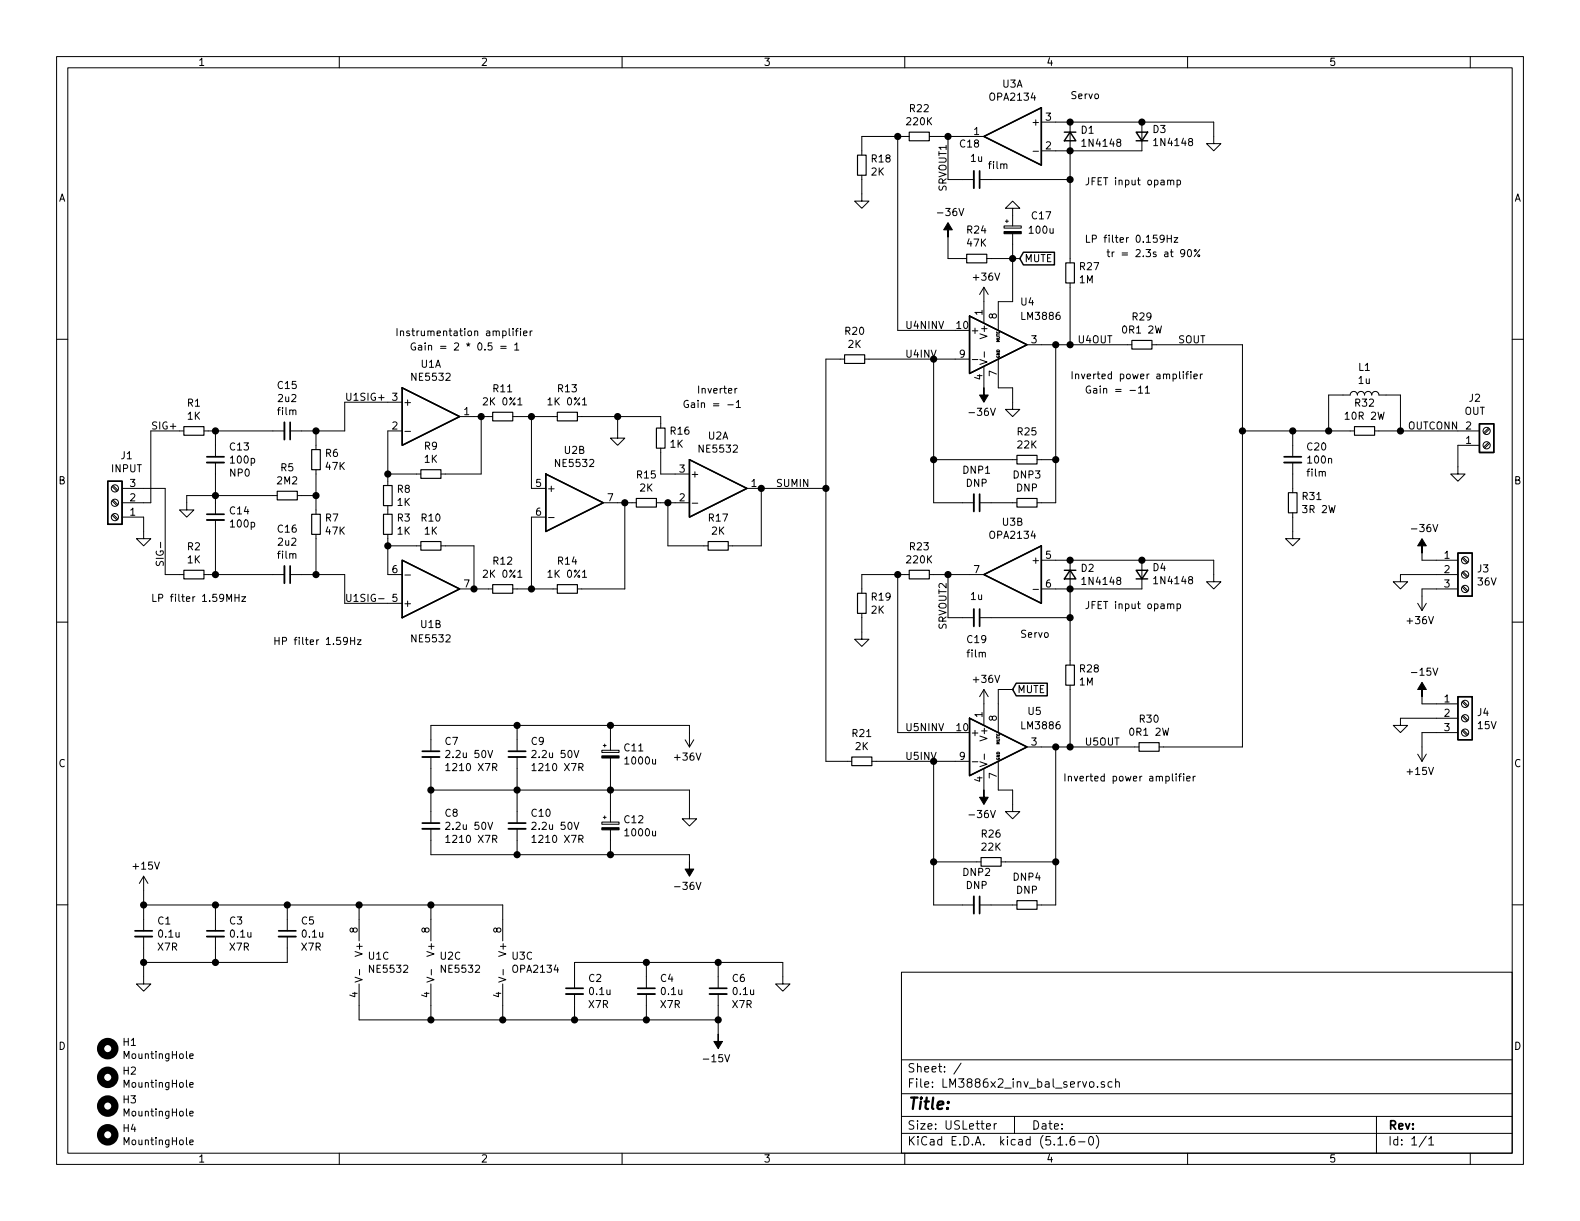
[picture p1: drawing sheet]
<svg xmlns="http://www.w3.org/2000/svg" width="279mm" height="216mm" viewBox="0 0 279 216" stroke-linecap="round" stroke-linejoin="round" font-family="sans-serif">
<g fill="none" stroke="#000" stroke-width=".18">
<path d="M10 10h259.4v195.9h-259.4zM12 12h255.4v191.9h-255.4zM60 10v2M110 10v2M160 10v2M210 10v2M260 10v2M152.4 31v4.6h1.3l-1.3 1.2-1.3-1.2h1.3M158.7 24.1v34.3h10.2M160.8 24.1h-8.4v3.3M164.3 24.1h9.7M167.6 24.1v7.7h4.6"/>
<path d="M173.2 31.8h16M177.5 40h3.1v.3h-3.1zM177.8 39.1h.5M178.1 38.9v.5M179.1 36.8h1.2l-1.2-1.2-1.3 1.2h1.3v3.2M182.7 26.7h.9M184.1 21.6h30.5v3.8h1.3l-1.3 1.3-1.2-1.3h1.2M189.2 21.6v24.9M201.9 21.6v5.1h-17.8M206.5 32l.2-.1h.3v.8M207 32l.2-.1h.3l.1 .8M208.2 31.9h.3l.3 .2-.2 .5h-.4"/>
<path d="M208.2 31.9v1.2M10 60h2M90 58.1v1.1l.2 .2M90.7 58.1v.1M90.7 58.5v.9M91.1 58.5h.5M91.6 58.1l-.3 .2v1.1M92 58.1v.1M92 58.5v.9M92.6 58.9l.6-.1-.1-.2-.3-.1-.2 .2 .1 .6h.4M93.8 58.5v.9M94.1 58.5l-.2 .1-.1 .2"/>
<path d="M167.6 41.9v3.8h3.3M174 50.8v6.4M174 50.8l-.8 1.3M174 50.8l.8 1.3M174.5 45.7h5.8M179.1 41.3v12h-2.6v5.1M189.2 50v11M205.9 42.1l-.3 .3-.3-.1-.2-.2v-.3l.3-.2h.2l.3 .2a.88 .88 0 0 1-.3 1h-.3M206.4 41.6v1.2M206.4 42.2h.7M207.1 41.6v1.2M207.6 42h.7l-.7 .8h.7"/>
<path d="M209.5 44.7l-.3 .2h-.3l-.1-.2 .1-.5 .3-.1 .2 .1a.84 .84 0 0 1-.3 1.2h-.2M210.1 44.2l.2-.1a.69 .69 0 0 1 .4 .7 .69 .69 0 0 1-.4 .6l-.3-.2v-.3zM211.3 44.2h.2v.2h-.2zM211.9 45.1h.2v.2h-.2zM212.2 44.1l-1 1.3M267.4 60h2M32.5 76.2h-5.8v12.7h-5.1M36.1 76.2h14.2M38.1 76.2v4.6M55.9 76.2v3.3M67 70.3h.9M71.1 71.1h-10.1v5.1h-9.7"/>
<path d="M71.1 76.2h-2.5v9.7M71.6 76.3h1M81.3 73.7h5.8M85.1 73.7v10.1h-7.1M87 60.6h-.6l-.1 .6 .2-.1 .4 .1 .1 .6-.2 .1-.5-.1M88.5 61.2h1M88.5 61.6h1M90.7 73.7h7.9M91 61l.4-.4v1.3M91 61.9h.7M91.6 71.6h.7M94 73.7v12.7h2.5"/>
<path d="M102.1 73.7h14.7v2M103 71.6h.7M109.2 73.7v3.8h1.3l-1.3 1.2-1.3-1.2h1.3M116.8 79.2v4.6h5.1M128.7 71.6h1M130 68.7v.8M130.2 71.1l.4-.3v1.3M130.2 72.1h.7M130.3 68.7l-.3 .2M149.4 63.5h-3.4v71.1h4.6M152.9 63.5h18.5M165.1 63.5v25.4h7.1"/>
<path d="M171.9 63.6h1M173.3 63.6l1.2 .4-1.2 .4M174 64.8v3.8M174.1 62.2v1M176.5 63.5v5.1h2.6v3.8h1.2l-1.2 1.3-1.3-1.3h1.3M181.6 61h18.6M186.7 61v27.9h-3.3M199.8 69h1M201.3 68.6l.4-.4v1.3M201.3 69.5h.8M202.5 68.6l.4-.4v1.3M202.5 69.5h.8"/>
<path d="M203.7 61h16v71.1h-14.7M208.6 65.7v1.1l.2 .2M209.2 65.7v.1M209.2 66.1v.9M209.7 66.1h.5M210.2 65.7l-.3 .2v1.1M210.6 65.7v.1M210.6 66.1v.9M211.1 66.5l.6-.1v-.2l-.4-.1-.2 .2 .1 .6h.5M212.3 66.1v.9M212.6 66.1l-.3 .3M219.7 76.2h19.8"/>
<path d="M228.6 76.2v4.6M234.9 76.2v-6.3h3.9a.63 .63 0 0 1 .6-.7 .63 .63 0 0 1 .6 .7 .63 .63 0 0 1 .7-.7 .63 .63 0 0 1 .6 .7 .63 .63 0 0 1 .6-.7 .63 .63 0 0 1 .7 .7 .63 .63 0 0 1 .6-.7 .63 .63 0 0 1 .6 .7h3.8v6.3M243.1 76.2h18.5M261.6 78.7h-3.8v5.1h1.3l-1.3 1.3-1.3-1.3h1.3M263.2 75.7l-.8 .8M263.2 78.2l-.8 .9M263.4 75.9l-.9 .8M263.4 78.4l-.9 .8M19.8 86l.9 .9M19.8 88.6l.9 .8M19.8 91.1l.9 .8M20 85.9l.9 .8"/>
<path d="M20 88.4l.9 .8M20 90.9l.9 .9M21.6 91.4h3.8v3.9h1.3l-1.3 1.2-1.3-1.2h1.3M21.6 86.4h7.6v15.2h3.3M28.4 95.9v1M38.1 81.8v9.1M38.1 91.9v9.7M49 87.6h-16v2.6h1.3l-1.3 1.2-1.3-1.2h1.3M52.6 87.6h3.3M55.9 83.1v7.8M55.9 94.5v7.1M68.6 94.5v7.1h2.5"/>
<path d="M68.6 83.8h5.8M68.6 89.4v1.5M68.6 96.5h5.8M78 96.5h5.8v7.6M96.5 91.4h-2.5v12.7M97 91.5h1M106.7 88.9h5.8M110.5 88.9v15.2h-8.4M116.1 88.9h5.8M118.1 88.9v7.6h7.1M122.4 89h1M132.1 86.4h13.9"/>
<path d="M134.6 86.4v10.1h-5.8M165.1 81.3h14.7M173.2 88.9h6.6M183.4 81.3h3.3M184.1 99.1h30.5v3.8h1.3l-1.3 1.2-1.2-1.2h1.2M189.2 99.1v18.5M201.9 99.1v5h-17.8M228.6 90.7v4.6h1.3l-1.3 1.2-1.3-1.2h1.3M228.6 81.8v5.3M251.5 97.8v1.3h6.3M258.5 98.7l.9 .9M258.7 98.6l.9 .8"/>
<path d="M10 110h2M36.1 101.6h14.2M40.1 106.3v-1.2l.4 .9 .4-.9v1.2M41.6 105.1v1.2M41.6 105.7h.7M42.3 105.1v1.2M42.7 105.5h.7l-.7 .8h.7M51.3 101.6h9.7v5.1h10.1M61.4 113.3l-.2 .2-.4-.1-.1-.1 .1-.5 .2-.1h.2l.2 .3a.97 .97 0 0 1-.2 .9l-.4 .1M62 112.7v1.3M62 113.3h.7M62.7 112.7v1.3"/>
<path d="M63.2 113.1h.7l-.7 .9h.7M67 105.9h.9M71.6 101.7h1M81.3 104.1h5.8M90.7 104.1h7.9M91.6 102.1h.7M103 102.1h.7M152.4 108.5v4.5h1.3l-1.3 1.3-1.3-1.3h1.3M158.7 101.6v27.9h10.2M160.8 101.6h-8.4v3.3M164.3 101.6h9.7M167.6 101.6v7.6h4.6"/>
<path d="M173.2 109.2h16M182.7 104.2h.9M206.5 106.9l.2-.1h.3v.8M207 107l.2-.2h.3l.1 .8M208.2 106.8h.3l.3 .2-.2 .6h-.4M208.2 106.8v1.3M250.7 106.7l.8 1.3M252.2 106.7l-.7 1.3M257.8 101.6h-10.2v1.3h1.3l-1.3 1.2-1.2-1.2h1.2M257.8 104.1h-6.3v3.9M258.5 103.8l.9 .8M258.5 101.3l.9 .8"/>
<path d="M258.7 103.6l.9 .9M258.7 101.1l.9 .8M267.4 110h2M76.2 139.7h45.7v5.1h1.3l-1.3 1.3-1.3-1.3h1.3M76.2 133.9v11.6M78.8 132.8l.5-.1 .3 .3-.1 .2-.7 .8h.8M78.8 135.4l.4-.4v1.3M78.8 136.3h.8M86.3 132.7l.4 1.3 .4-1.3M87.1 135.7l.7-.1v-.5l-.7-.1v1.3M87.4 135.7l.5 .6M91.4 128.3v4.5"/>
<path d="M91.4 133.9v11.6M94.1 132.8l.5-.1 .2 .3-.1 .2-.7 .8h.8M94.1 135.4l.3-.4v1.3M94.1 136.3h.7M101.5 132.7l.4 1.3 .5-1.3M102.4 135.7l.6-.1v-.5l-.6-.1v1.3M102.7 135.7l.4 .6M106.4 132.7h3.1v.3h-3.1zM106.7 131.8h.5M106.9 131.6v.5M107.9 128.3v4.4M107.9 134v11.4"/>
<path d="M121.2 130.8l.7 1.3M121.9 132.1v-3.8h-45.7v4.5M122.7 130.8l-.8 1.3M154.2 134.6h17.2M165.1 134.6v25.4h7.1M171.9 134.7h1M173.3 134.7l1.2 .4-1.2 .5M174 121.9v6.4M174 135.9v3.8M174 121.9l-.8 1.3M174 121.9l.8 1.3M174.1 133.3v1"/>
<path d="M176.5 134.6v5.1h2.6v3.8h1.2l-1.2 1.3-1.3-1.3h1.3M179.1 121.9h-2.6v7.6M181.6 132.1h19.8M186.7 132.1v27.9h-3.3M189.2 121.2v10.9M207.3 136.8v1.1l.2 .2M208 136.8v.2M208 137.3v.8M208.4 137.3h.5M208.9 136.8l-.3 .2v1.1M209.3 136.8v.2M209.3 137.3v.8"/>
<path d="M209.9 137.7l.6-.1-.1-.3h-.4l-.1 .1v.6h.5M211 137.3v.8M211.4 137.3l-.4 .2M250.7 133.4l.8 1.2M251.5 123.2v1.3h6.3M252.2 133.4l-.7 1.2M257.8 127h-10.2v1.3h1.3l-1.3 1.2-1.2-1.2h1.2M257.8 129.5h-6.3v5.1M258.5 129.2l.9 .8M258.5 126.7l.9 .8M258.5 124.1l.9 .9M258.7 129l.9 .9"/>
<path d="M258.7 126.5l.9 .8M258.7 124l.9 .8M10 160h2M25.4 154.9l-.8 1.3M25.4 154.9v9.7M25.4 154.9l.8 1.3M76.2 146.6v4.5h45.7v1.3M78.8 145.5l.5-.1 .3 .3-.1 .2-.7 .8h.8M78.8 148.1l.4-.4v1.3M78.8 149h.8M86.3 145.4l.4 1.3 .4-1.3M87.1 148.4l.7-.1v-.5l-.7-.1v1.3"/>
<path d="M87.4 148.4l.5 .6M91.4 146.6v4.5M94.1 145.5l.5-.1 .2 .3-.1 .2-.7 .8h.8M94.1 148.1l.3-.4v1.3M94.1 149h.7M101.5 145.4l.4 1.3 .5-1.3M102.4 148.4l.6-.1v-.5l-.6-.1v1.3M102.7 148.4l.4 .6M106.4 145.4h3.1v.3h-3.1zM106.7 144.5h.5M106.9 144.3v.5M107.9 146.7v4.4"/>
<path d="M165.1 152.4h8.4M177 152.4h9.7M267.4 160h2M25.4 165.6v8.4h1.3l-1.3 1.3-1.3-1.3h1.3M25.4 160h63.5v6.4M38.1 160v4.6M38.1 165.6v4.6M50.8 160v4.6M50.8 165.6v4.6h-25.4M62.8 172.8l1.3 .4-1.3 .5M63.5 160v6.4M63.5 174v6.3h63.5"/>
<path d="M63.6 171.4v1M75.5 172.8l1.3 .4-1.3 .5M76.2 160v6.4M76.2 174v6.3M76.3 171.4v1M88.2 172.8l1.3 .4-1.3 .5M88.9 174v6.3M89 171.4v1M101.6 175.8v4.5M114.3 170.2v4.6M114.3 175.8v4.5M127 170.2v4.6"/>
<path d="M127 175.8v7.1M138.4 174h-1.2l1.2 1.3 1.3-1.3h-1.3v-3.8h-36.8v4.6M159.4 171.9h108v32h-108zM173.2 160h6.6M33.6 191.8l.6-.1-.1-.2-.3-.1-.2 .2v.6h.5M33.6 196.9l.6-.1-.1-.3h-.3l-.2 .2v.6h.5M33.6 186.7l.6-.1-.1-.2-.3-.1-.2 .2v.6h.5M159.4 197.4h108M159.4 193.4h108M159.4 187.4h108M170 188l-1.3 1.9M174.4 199.2l.8-.2-.1-.2-.4-.1-.3 .2 .1 .7h.6"/>
<path d="M175.8 198.7v1M176.2 198.7l-.3 .1-.1 .2M179.4 197.4v3M192.7 191.4l.2-.1 .5 .1v.7l-.3 .2-.4-.2zM194.1 192.1v.2M195.3 191.3a.37 .37 0 0 0-.6 .2l.1 .2 .5 .1 .1 .2-.3 .3-.4-.1M196.6 191.3h-.4l-.3 .2 .2 .7h.5M197.3 191.4l.1-.1a.37 .37 0 0 1 .5 .2v.8M197.3 190.8v1.5M243.4 197.4v6.5M33.6 202l.6-.1-.1-.3h-.3l-.2 .2v.6h.5M60 203.9v2"/>
<path d="M110 203.9v2M159.4 200.4h108M160 203.9v2M187.1 202.5h.8M188.6 202.3v.2M189.9 201a.59 .59 0 0 0-.7 .6v.6l.2 .2 .4 .1 .2-.2 .1-.5-.2-.2-.4-.1-.3 .3M190.7 201.9h1.2M192.7 201h.2a.8 .8 0 0 1 .5 .7 .8 .8 0 0 1-.5 .8 1 1 0 0 1-.2-1.5zM193.9 200.8a1.71 1.71 0 0 1 0 2.2M210 203.9v2M252.2 200.9l-1.2 1.9M252.7 201.4l.4-.4v1.5"/>
<path d="M252.7 202.5h.8M260 203.9v2"/>
<circle cx="262.9" cy="78.7" r=".63"/>
<circle cx="262.9" cy="76.2" r=".63"/>
<circle cx="20.3" cy="86.4" r=".63"/>
<circle cx="20.3" cy="88.9" r=".63"/>
<circle cx="20.3" cy="91.4" r=".63"/>
<circle cx="259.1" cy="99.1" r=".63"/>
<circle cx="259.1" cy="101.6" r=".63"/>
<circle cx="259.1" cy="104.1" r=".63"/>
<circle cx="259.1" cy="127" r=".63"/>
<circle cx="259.1" cy="129.5" r=".63"/>
<circle cx="259.1" cy="124.5" r=".63"/>
</g>
<g fill="none" stroke="#000" stroke-width=".25">
<path d="M174 24.1l10.1-5v10.1zM188.2 23.4h2M189.2 23.4l1 1.5h-2zM200.9 23.4h2l-1 1.5zM200.9 24.9h2M171.4 55.9l10.2 5.1-10.2 5zM181 44.6h5.5v2.2h-5.5l-.7-1.1zM71.1 68.6l10.2 5.1-10.2 5zM261.6 74.9h2.6v5.1h-2.6zM19 85.1h2.6v7.6h-2.6zM71.1 99.1l10.2 5-10.2 5.1zM96.5 83.8l10.2 5.1-10.2 5.1z"/>
<path d="M121.9 81.3l10.2 5.1-10.2 5zM257.8 97.8h2.5v7.6h-2.5zM174 101.6l10.1-5.1v10.2zM188.2 100.8h2M189.2 100.8l1 1.6h-2zM200.9 100.8h2l-1 1.6zM200.9 102.4h2M171.4 127l10.2 5.1-10.2 5.1zM179.7 120.8h5.5v2.2h-5.5l-.6-1.1zM257.8 123.2h2.5v7.6h-2.5z"/>
</g>
<g fill="none" stroke="#000" stroke-width=".33">
<path d="M172.2 30.2v3.1M50.3 74.7v3M36.6 91.9h3M36.6 81.8h3M172.2 87.4v3M227.1 81.8h3M50.3 100.1v3M172.2 107.7v3M74.7 133.9h3M89.9 133.9h3.1M74.7 146.6h3M89.9 146.6h3.1"/>
<path d="M172.2 158.5v3M23.9 165.6h3M36.6 165.6h3M49.3 165.6h3M100.1 175.8h3M112.8 175.8h3M125.5 175.8h3"/>
</g>
<g fill="none" stroke="#000" stroke-width=".3">
<path d="M173.2 30.2v3.1M51.3 74.7v3M36.6 90.9h3M36.6 80.8h3M173.2 87.4v3M227.1 80.8h3M51.3 100.1v3M173.2 107.7v3M74.7 132.8h3M89.9 132.8h3.1M74.7 145.5h3M89.9 145.5h3.1"/>
<path d="M173.2 158.5v3M23.9 164.6h3M36.6 164.6h3M49.3 164.6h3M100.1 174.8h3M112.8 174.8h3M125.5 174.8h3"/>
</g>
<g fill="none" stroke="#000" stroke-width=".2">
<path d="M151.6 27.4h1.6v3.6h-1.6zM160.8 23.4h3.5v1.5h-3.5zM170.9 45h3.6v1.5h-3.6zM188.5 46.5h1.5v3.5h-1.5zM32.5 75.4h3.6v1.6h-3.6zM55.1 79.5h1.5v3.6h-1.5zM87.1 72.9h3.6v1.5h-3.6zM98.6 72.9h3.5v1.5h-3.5zM116.1 75.7h1.5v3.5h-1.5zM149.4 62.7h3.5v1.6h-3.5zM200.2 60.2h3.5v1.5h-3.5zM239.5 75.4h3.6v1.6h-3.6z"/>
<path d="M49 86.9h3.6v1.5h-3.6zM55.1 90.9h1.5v3.6h-1.5zM67.8 90.9h1.5v3.6h-1.5zM67.8 85.9h1.5v3.5h-1.5zM74.4 83.1h3.6v1.5h-3.6zM74.4 95.8h3.6v1.5h-3.6zM112.5 88.1h3.6v1.6h-3.6zM125.2 95.8h3.6v1.5h-3.6zM179.8 88.1h3.6v1.6h-3.6zM179.8 80.5h3.6v1.5h-3.6zM227.8 87.1h1.6v3.6h-1.6zM32.5 100.8h3.6v1.6h-3.6z"/>
<path d="M87.1 103.4h3.6v1.5h-3.6zM98.6 103.4h3.5v1.5h-3.5zM151.6 104.9h1.6v3.6h-1.6zM160.8 100.8h3.5v1.6h-3.5zM188.5 117.6h1.5v3.6h-1.5zM150.6 133.9h3.6v1.5h-3.6zM201.4 131.3h3.6v1.5h-3.6zM173.5 151.6h3.5v1.6h-3.5zM179.8 159.3h3.6v1.5h-3.6z"/>
</g>
<g fill="none" stroke="#000" stroke-width="1.3">
<circle cx="19" cy="195.6" r="1.27"/>
<circle cx="19" cy="190.5" r="1.27"/>
<circle cx="19" cy="185.4" r="1.27"/>
<circle cx="19" cy="200.7" r="1.27"/>
</g>
<path d="M167.6 39.4l.8 1.2h-.8v1.3v-1.3h-.7zM177.5 40.9h3.1v.4h-3.1zM174 68.6v1.3h.8l-.8 1.2-.8-1.2h.8zM251.5 95.3l.7 1.2h-.7v1.3v-1.3h-.8zM106.4 133.7h3.1v.3h-3.1zM174 139.7v1.3h.8l-.8 1.2-.8-1.2h.8zM251.5 120.7l.7 1.2h-.7v1.3v-1.3h-.8zM106.4 146.4h3.1v.3h-3.1zM121.9 152.4v1.3h.8l-.8 1.2-.7-1.2h.7zM127 182.9v1.3h.8l-.8 1.2-.8-1.2h.8z" fill="#000" stroke="#000" stroke-width=".18"/>
<g fill="#000" stroke="#000" stroke-width=".25">
<circle cx="158.8" cy="24.1" r=".51"/>
<circle cx="167.6" cy="24.1" r=".51"/>
<circle cx="189.2" cy="31.8" r=".51"/>
<circle cx="189.2" cy="26.7" r=".51"/>
<circle cx="189.2" cy="21.6" r=".51"/>
<circle cx="201.9" cy="21.6" r=".51"/>
<circle cx="179.1" cy="45.7" r=".51"/>
<circle cx="38.1" cy="76.2" r=".51"/>
<circle cx="55.9" cy="76.2" r=".51"/>
<circle cx="85.1" cy="73.7" r=".51"/>
<circle cx="94" cy="73.7" r=".51"/>
<circle cx="109.2" cy="73.7" r=".51"/>
<circle cx="165.1" cy="63.5" r=".51"/>
<circle cx="186.7" cy="61" r=".51"/>
<circle cx="189.2" cy="61" r=".51"/>
<circle cx="219.7" cy="76.2" r=".51"/>
<circle cx="228.6" cy="76.2" r=".51"/>
<circle cx="235" cy="76.2" r=".51"/>
<circle cx="247.7" cy="76.2" r=".51"/>
<circle cx="38.1" cy="87.6" r=".51"/>
<circle cx="55.9" cy="87.6" r=".51"/>
<circle cx="68.6" cy="96.5" r=".51"/>
<circle cx="68.6" cy="83.8" r=".51"/>
<circle cx="110.5" cy="88.9" r=".51"/>
<circle cx="118.1" cy="88.9" r=".51"/>
<circle cx="134.6" cy="86.4" r=".51"/>
<circle cx="146.1" cy="86.4" r=".51"/>
<circle cx="165.1" cy="81.3" r=".51"/>
<circle cx="186.7" cy="81.3" r=".51"/>
<circle cx="189.2" cy="99.1" r=".51"/>
<circle cx="201.9" cy="99.1" r=".51"/>
<circle cx="38.1" cy="101.6" r=".51"/>
<circle cx="55.9" cy="101.6" r=".51"/>
<circle cx="83.8" cy="104.1" r=".51"/>
<circle cx="94" cy="104.1" r=".51"/>
<circle cx="158.8" cy="101.6" r=".51"/>
<circle cx="167.6" cy="101.6" r=".51"/>
<circle cx="189.2" cy="104.1" r=".51"/>
<circle cx="189.2" cy="109.2" r=".51"/>
<circle cx="76.2" cy="139.7" r=".51"/>
<circle cx="91.4" cy="128.3" r=".51"/>
<circle cx="91.4" cy="139.7" r=".51"/>
<circle cx="108" cy="128.3" r=".51"/>
<circle cx="108" cy="139.7" r=".51"/>
<circle cx="165.1" cy="134.6" r=".51"/>
<circle cx="186.7" cy="132.1" r=".51"/>
<circle cx="189.2" cy="132.1" r=".51"/>
<circle cx="91.4" cy="151.1" r=".51"/>
<circle cx="108" cy="151.1" r=".51"/>
<circle cx="165.1" cy="152.4" r=".51"/>
<circle cx="186.7" cy="152.4" r=".51"/>
<circle cx="25.4" cy="170.2" r=".51"/>
<circle cx="25.4" cy="160" r=".51"/>
<circle cx="38.1" cy="170.2" r=".51"/>
<circle cx="38.1" cy="160" r=".51"/>
<circle cx="50.8" cy="160" r=".51"/>
<circle cx="63.5" cy="160" r=".51"/>
<circle cx="76.2" cy="160" r=".51"/>
<circle cx="114.3" cy="170.2" r=".51"/>
<circle cx="127" cy="170.2" r=".51"/>
<circle cx="76.2" cy="180.3" r=".51"/>
<circle cx="88.9" cy="180.3" r=".51"/>
<circle cx="101.6" cy="180.3" r=".51"/>
<circle cx="114.3" cy="180.3" r=".51"/>
<circle cx="127" cy="180.3" r=".51"/>
</g>
<text font-size="2.8" x="160.4" y="196.2">Title:</text>
<g font-size="2.1">
<text x="160.4" y="189.6">Sheet: /</text>
<text x="160.4" y="192.3">File: LM3886x2_inv_bal_servo.sch</text>
<text x="160.4" y="202.5">KiCad E.D.A. kicad (5.1.6-0)</text>
<text x="160.4" y="199.7">Size: USLetter</text>
<text x="182.4" y="199.7">Date:</text>
<text x="245.4" y="199.7">Rev:</text>
<text x="245.4" y="202.5">Id: 1/1</text>
</g>
<g font-size="1.8">
<text x="35" y="11.6">1</text>
<text x="85" y="11.6">2</text>
<text x="135" y="11.6">3</text>
<text x="185" y="11.6">4</text>
<text x="235" y="11.6">5</text>
<text x="175.2" y="17.8">OPA2134</text>
<text x="177.3" y="15.5">U3A</text>
<text x="189.2" y="17.5">Servo</text>
<text x="160.5" y="22.1">220K</text>
<text x="160.9" y="19.8">R22</text>
<text x="172.2" y="23.9">1</text>
<text x="183" y="22.2">+</text>
<text x="184.9" y="21.3">3</text>
<text x="191.2" y="23.6">D1</text>
<text x="203.9" y="23.5">D3</text>
<text x="154.2" y="28.7">R18</text>
<text x="169.8" y="26.1">C18</text>
<text x="171.7" y="28.6">1u</text>
<text x="175" y="29.9">film</text>
<text x="184.9" y="26.4">2</text>
<text x="191.7" y="26">1N4148</text>
<text x="204.4" y="25.8">1N4148</text>
<text x="10.4" y="35.6">A</text>
<text x="154.1" y="31">2K</text>
<text x="167.4" y="33.8" transform="rotate(-90 167.4 33.8)">SRVOUT1</text>
<text x="191.8" y="32.8">JFET input opamp</text>
<text x="267.8" y="35.6">A</text>
<text x="166.2" y="38.2">-36V</text>
<text x="171.1" y="41.3">R24</text>
<text x="182.1" y="41.3">100u</text>
<text x="182.5" y="38.8">C17</text>
<text x="171.1" y="43.6">47K</text>
<text x="181.1" y="46.4">MUTE</text>
<text x="191" y="47.8">R27</text>
<text x="191.8" y="42.9">LP filter 0.159Hz</text>
<text x="195.6" y="45.5">tr = 2.3s at 90%</text>
<text x="172.3" y="49.6">+36V</text>
<text x="190.9" y="50.1">1M</text>
<text x="69.8" y="59.4">Instrumentation amplifier</text>
<text x="149.5" y="59.2">R20</text>
<text x="160" y="58.2">U4NINV</text>
<text x="169.2" y="58.2">10</text>
<text x="171.6" y="59.1">+</text>
<text x="173.7" y="55.7" transform="rotate(-90 173.7 55.7)">1</text>
<text x="174.6" y="59.5" transform="rotate(-90 174.6 59.5)">V+</text>
<text x="176.3" y="56.4" transform="rotate(-90 176.3 56.4)">8</text>
<text x="180.6" y="54">U4</text>
<text x="180.8" y="56.6">LM3886</text>
<text x="198.7" y="59">0R1 2W</text>
<text x="200.3" y="56.7">R29</text>
<text x="72.4" y="62">Gain = 2 * 0.5 = 1</text>
<text x="74.4" y="65">U1A</text>
<text x="150" y="61.5">2K</text>
<text x="160" y="63.2">U4INV</text>
<text x="169.7" y="63.2">9</text>
<text x="182.4" y="60.7">3</text>
<text x="190.5" y="60.7">U4OUT</text>
<text x="208.3" y="60.7">SOUT</text>
<text x="240.3" y="65.6">L1</text>
<text x="33.2" y="71.9">R1</text>
<text x="49.2" y="68.8">C15</text>
<text x="49.3" y="71.1">2u2</text>
<text x="61" y="70.9">U1SIG+</text>
<text x="69.4" y="70.9">3</text>
<text x="71.2" y="71.8">+</text>
<text x="73" y="67.3">NE5532</text>
<text x="85.8" y="71.7">2K 0%1</text>
<text x="87.3" y="69.4">R11</text>
<text x="97.2" y="71.7">1K 0%1</text>
<text x="98.7" y="69.4">R13</text>
<text x="123.2" y="69.6">Inverter</text>
<text x="173.7" y="67.2" transform="rotate(-90 173.7 67.2)">4</text>
<text x="176.3" y="66.5" transform="rotate(-90 176.3 66.5)">7</text>
<text x="189.2" y="67.1">Inverted power amplifier</text>
<text x="191.8" y="69.6">Gain = -11</text>
<text x="239.7" y="71.9">R32</text>
<text x="240.3" y="67.9">1u</text>
<text x="259.8" y="71">J2</text>
<text x="26.7" y="75.9">SIG+</text>
<text x="33.2" y="74.2">1K</text>
<text x="49.2" y="73.4">film</text>
<text x="69.4" y="75.9">2</text>
<text x="82.1" y="73.4">1</text>
<text x="118.6" y="76.9">R16</text>
<text x="120.6" y="72.1">Gain = -1</text>
<text x="125.2" y="77.7">U2A</text>
<text x="171.8" y="73.5">-36V</text>
<text x="180" y="77">R25</text>
<text x="238.1" y="74.2">10R 2W</text>
<text x="248.9" y="75.9">OUTCONN</text>
<text x="259" y="73.4">OUT</text>
<text x="259.2" y="75.9">2</text>
<text x="19.7" y="83.5">INPUT</text>
<text x="21.4" y="81.2">J1</text>
<text x="40.7" y="79.7">C13</text>
<text x="40.9" y="82">100p</text>
<text x="49.7" y="83.3">R5</text>
<text x="57.6" y="80.8">R6</text>
<text x="57.7" y="83.1">47K</text>
<text x="75.1" y="79.5">R9</text>
<text x="75.1" y="81.8">1K</text>
<text x="98.4" y="82.6">NE5532</text>
<text x="99.8" y="80.3">U2B</text>
<text x="118.5" y="79.2">1K</text>
<text x="120.2" y="83.6">3</text>
<text x="123.8" y="80">NE5532</text>
<text x="170.4" y="83.8">DNP1</text>
<text x="180" y="79.3">22K</text>
<text x="231.2" y="79.7">C20</text>
<text x="231.4" y="82">100n</text>
<text x="259.2" y="78.5">1</text>
<text x="10.4" y="85.6">B</text>
<text x="23" y="88.6">2</text>
<text x="23" y="86.1">3</text>
<text x="40.7" y="84.3">NP0</text>
<text x="49.1" y="85.6">2M2</text>
<text x="70.3" y="87.1">R8</text>
<text x="70.3" y="89.5">1K</text>
<text x="94.8" y="86.1">5</text>
<text x="96.6" y="87">+</text>
<text x="107.5" y="88.6">7</text>
<text x="112.7" y="84.6">R15</text>
<text x="113.2" y="86.9">2K</text>
<text x="120.2" y="88.6">2</text>
<text x="122" y="84.5">+</text>
<text x="132.9" y="86.1">1</text>
<text x="137.2" y="86.1">SUMIN</text>
<text x="170.9" y="86.1">DNP</text>
<text x="179.2" y="84.6">DNP3</text>
<text x="179.8" y="86.9">DNP</text>
<text x="230.4" y="88.4">R31</text>
<text x="231.3" y="84.3">film</text>
<text x="267.8" y="85.6">B</text>
<text x="23" y="91.2">1</text>
<text x="40.7" y="91">C14</text>
<text x="40.9" y="93.3">100p</text>
<text x="49.2" y="94.2">C16</text>
<text x="57.6" y="92.2">R7</text>
<text x="57.7" y="94.5">47K</text>
<text x="70.3" y="92.2">R3</text>
<text x="70.3" y="94.5">1K</text>
<text x="74.6" y="92.2">R10</text>
<text x="75.1" y="94.5">1K</text>
<text x="94.8" y="91.2">6</text>
<text x="125.4" y="92.2">R17</text>
<text x="125.9" y="94.5">2K</text>
<text x="175.2" y="95.3">OPA2134</text>
<text x="177.3" y="93">U3B</text>
<text x="230.5" y="90.7">3R 2W</text>
<text x="250" y="94.1">-36V</text>
<text x="29" y="100.3" transform="rotate(-90 29 100.3)">SIG-</text>
<text x="33.2" y="97.3">R2</text>
<text x="33.2" y="99.6">1K</text>
<text x="49.2" y="98.8">film</text>
<text x="49.3" y="96.5">2u2</text>
<text x="69.4" y="101.3">6</text>
<text x="87.3" y="99.8">R12</text>
<text x="98.7" y="99.8">R14</text>
<text x="160.5" y="99.6">220K</text>
<text x="160.9" y="97.3">R23</text>
<text x="172.2" y="101.3">7</text>
<text x="183" y="99.7">+</text>
<text x="184.9" y="98.8">5</text>
<text x="191.2" y="101.1">D2</text>
<text x="203.9" y="101">D4</text>
<text x="255.4" y="98.8">1</text>
<text x="255.4" y="101.3">2</text>
<text x="261.3" y="101.2">J3</text>
<text x="26.7" y="106.4">LP filter 1.59MHz</text>
<text x="61" y="106.4">U1SIG-</text>
<text x="69.4" y="106.4">5</text>
<text x="71.2" y="107.3">+</text>
<text x="82.1" y="103.9">7</text>
<text x="85.8" y="102.2">2K 0%1</text>
<text x="97.2" y="102.2">1K 0%1</text>
<text x="154.2" y="106.2">R19</text>
<text x="171.7" y="106.1">1u</text>
<text x="184.9" y="103.9">6</text>
<text x="191.7" y="103.4">1N4148</text>
<text x="191.8" y="107.7">JFET input opamp</text>
<text x="204.4" y="103.3">1N4148</text>
<text x="255.4" y="103.9">3</text>
<text x="261.4" y="103.5">36V</text>
<text x="73" y="113.6">NE5532</text>
<text x="74.4" y="111">U1B</text>
<text x="154.1" y="108.5">2K</text>
<text x="167.4" y="111.2" transform="rotate(-90 167.4 111.2)">SRVOUT2</text>
<text x="171.1" y="113.7">C19</text>
<text x="180.3" y="112.8">Servo</text>
<text x="249" y="110.4">+36V</text>
<text x="48.3" y="114">HP filter 1.59Hz</text>
<text x="171.1" y="116.3">film</text>
<text x="191" y="118.9">R28</text>
<text x="250" y="119.5">-15V</text>
<text x="172.3" y="120.8">+36V</text>
<text x="179.9" y="122.6">MUTE</text>
<text x="190.9" y="121.2">1M</text>
<text x="255.4" y="124.2">1</text>
<text x="78.7" y="131.7">C7</text>
<text x="94" y="131.7">C9</text>
<text x="150.8" y="130.3">R21</text>
<text x="160" y="129.3">U5NINV</text>
<text x="169.2" y="129.3">10</text>
<text x="171.6" y="130.2">+</text>
<text x="173.7" y="126.8" transform="rotate(-90 173.7 126.8)">1</text>
<text x="174.6" y="130.6" transform="rotate(-90 174.6 130.6)">V+</text>
<text x="176.3" y="127.5" transform="rotate(-90 176.3 127.5)">8</text>
<text x="180.8" y="129">LM3886</text>
<text x="181.8" y="126.4">U5</text>
<text x="182.4" y="131.8">3</text>
<text x="191.8" y="131.8">U5OUT</text>
<text x="200" y="130.1">0R1 2W</text>
<text x="201.6" y="127.8">R30</text>
<text x="255.4" y="126.7">2</text>
<text x="255.4" y="129.3">3</text>
<text x="261.3" y="126.6">J4</text>
<text x="261.4" y="128.9">15V</text>
<text x="10.4" y="135.6">C</text>
<text x="79.3" y="134">2.2u 50V</text>
<text x="79.4" y="136.3">1210 X7R</text>
<text x="94.6" y="134">2.2u 50V</text>
<text x="94.7" y="136.3">1210 X7R</text>
<text x="110.5" y="132.9">C11</text>
<text x="110.8" y="135.2">1000u</text>
<text x="119.5" y="134.5">+36V</text>
<text x="151.3" y="132.6">2K</text>
<text x="160" y="134.4">U5INV</text>
<text x="169.7" y="134.4">9</text>
<text x="176.3" y="137.6" transform="rotate(-90 176.3 137.6)">7</text>
<text x="249" y="137">+15V</text>
<text x="267.8" y="135.6">C</text>
<text x="173.7" y="138.3" transform="rotate(-90 173.7 138.3)">4</text>
<text x="188" y="138.2">Inverted power amplifier</text>
<text x="78.7" y="144.4">C8</text>
<text x="79.3" y="146.7">2.2u 50V</text>
<text x="79.4" y="149">1210 X7R</text>
<text x="94.1" y="144.4">C10</text>
<text x="94.6" y="146.7">2.2u 50V</text>
<text x="94.7" y="149">1210 X7R</text>
<text x="110.5" y="145.6">C12</text>
<text x="110.8" y="147.9">1000u</text>
<text x="171.8" y="144.7">-36V</text>
<text x="173.6" y="148.1">R26</text>
<text x="23.7" y="153.8">+15V</text>
<text x="170.4" y="154.9">DNP2</text>
<text x="173.6" y="150.4">22K</text>
<text x="179.2" y="155.7">DNP4</text>
<text x="119.7" y="157.4">-36V</text>
<text x="170.9" y="157.2">DNP</text>
<text x="179.8" y="158">DNP</text>
<text x="27.9" y="163.5">C1</text>
<text x="28.1" y="165.8">0.1u</text>
<text x="40.6" y="163.5">C3</text>
<text x="40.8" y="165.8">0.1u</text>
<text x="53.3" y="163.5">C5</text>
<text x="53.5" y="165.8">0.1u</text>
<text x="63.2" y="164.9" transform="rotate(-90 63.2 164.9)">8</text>
<text x="75.9" y="164.9" transform="rotate(-90 75.9 164.9)">8</text>
<text x="88.6" y="164.9" transform="rotate(-90 88.6 164.9)">8</text>
<text x="27.9" y="168.1">X7R</text>
<text x="40.6" y="168.1">X7R</text>
<text x="53.3" y="168.1">X7R</text>
<text x="64.1" y="168.7" transform="rotate(-90 64.1 168.7)">V+</text>
<text x="65.2" y="169.7">U1C</text>
<text x="65.5" y="172">NE5532</text>
<text x="76.8" y="168.7" transform="rotate(-90 76.8 168.7)">V+</text>
<text x="77.9" y="169.7">U2C</text>
<text x="78.2" y="172">NE5532</text>
<text x="89.5" y="168.7" transform="rotate(-90 89.5 168.7)">V+</text>
<text x="90.6" y="169.7">U3C</text>
<text x="90.8" y="172">OPA2134</text>
<text x="104.1" y="173.6">C2</text>
<text x="116.8" y="173.6">C4</text>
<text x="129.5" y="173.6">C6</text>
<text x="63.2" y="176.4" transform="rotate(-90 63.2 176.4)">4</text>
<text x="75.9" y="176.4" transform="rotate(-90 75.9 176.4)">4</text>
<text x="88.6" y="176.4" transform="rotate(-90 88.6 176.4)">4</text>
<text x="104.1" y="178.3">X7R</text>
<text x="104.3" y="175.9">0.1u</text>
<text x="116.8" y="178.3">X7R</text>
<text x="117" y="175.9">0.1u</text>
<text x="129.5" y="178.3">X7R</text>
<text x="129.7" y="175.9">0.1u</text>
<text x="10.4" y="185.6">D</text>
<text x="21.8" y="184.9">H1</text>
<text x="267.8" y="185.6">D</text>
<text x="21.8" y="190">H2</text>
<text x="22.1" y="187.2">MountingHole</text>
<text x="124.8" y="187.8">-15V</text>
<text x="21.8" y="195.1">H3</text>
<text x="22.1" y="192.3">MountingHole</text>
<text x="22.1" y="197.4">MountingHole</text>
<text x="21.8" y="200.2">H4</text>
<text x="22.1" y="202.5">MountingHole</text>
<text x="35" y="205.5">1</text>
<text x="85" y="205.5">2</text>
<text x="135" y="205.5">3</text>
<text x="185" y="205.5">4</text>
<text x="235" y="205.5">5</text>
</g>
<g font-size=".7">
<text x="176.8" y="63.4" transform="rotate(-90 176.8 63.4)">GND</text>
<text x="176.8" y="60.6" transform="rotate(-90 176.8 60.6)">MUTE</text>
<text x="176.8" y="131.7" transform="rotate(-90 176.8 131.7)">MUTE</text>
<text x="176.8" y="134.5" transform="rotate(-90 176.8 134.5)">GND</text>
</g>
</svg>
